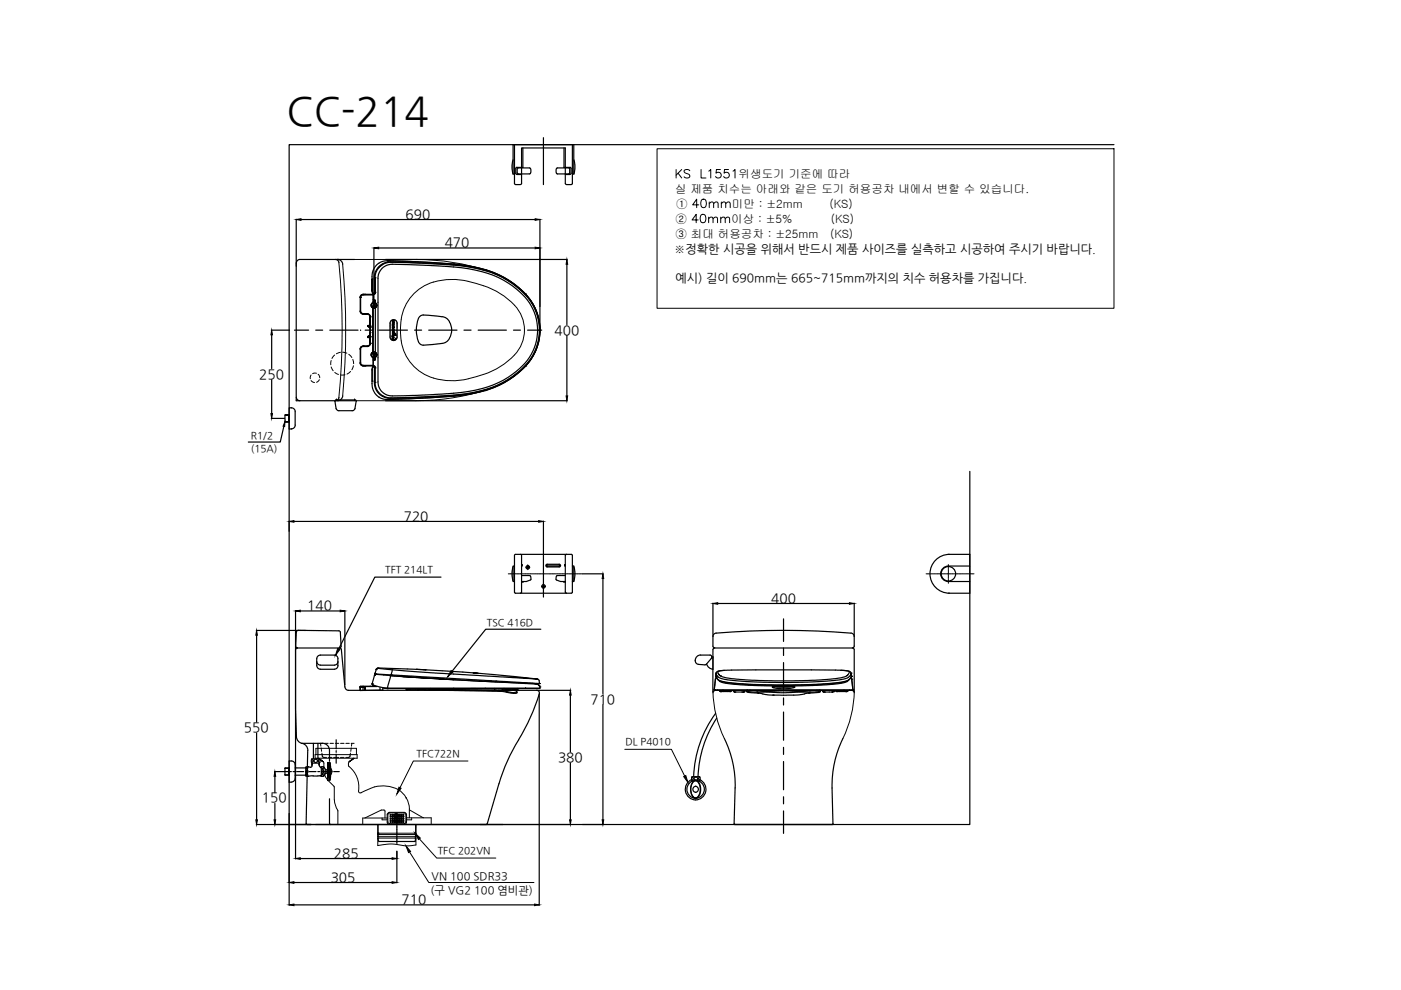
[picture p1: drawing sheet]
<svg xmlns="http://www.w3.org/2000/svg" width="297mm" height="210mm" viewBox="0 0 297 210" stroke-linecap="round" stroke-linejoin="round" font-family="sans-serif">
<!-- layer: 0 -->
<g fill="none" stroke="#000" stroke-width=".25">
<path d="M115.2 29.2v9.9M62.8 46.5v38.5h12.4M63.6 55h11.6M63.6 55a.75 .75 0 0 0-.8 .8M63.8 46.5h49.7M71.1 55a.75 .75 0 0 1 .8 .7M71.5 55a1.13 1.13 0 0 1 1.2 1M78.9 59.2h.1M79.3 52.5v12.2M79.5 58.9v3.1zM79.5 58.9h.1M80.3 56.8a3.4 3.4 0 0 1 2.6-1.2 109.3 109.3 0 0 1 17.7 1.2 18.1 18.1 0 0 1 12.4 7.8 11.1 11.1 0 0 1-3.5 14.6 21.7 21.7 0 0 1-12 4.5 157.9 157.9 0 0 1-15.5 .6 3.3 3.3 0 0 1-2.5-3.2"/>
<path d="M80.3 52.6h33.2M81 56.9a2.97 2.97 0 0 1 2.2-.9l10.7 .5a40.3 40.3 0 0 1 10.6 1.9 15.3 15.3 0 0 1 8.8 7.9 10.7 10.7 0 0 1-3.8 12.4 22.9 22.9 0 0 1-13.7 4.7l-5.7 .4-6.9 .1a2.96 2.96 0 0 1-3.1-2.9v-22a2.91 2.91 0 0 1 .9-2.1zM81.2 56a3.3 3.3 0 0 0-1.7 2.9M81.8 55h38.5M82.1 55.3a3.3 3.3 0 0 0-3.2 3.9M82.1 55.3h.3h-.3M82.1 55.3h.1M82.4 55.3l13.8 .7M82.4 55.3h.1M96.2 56h.1M96.2 56a34.1 34.1 0 0 1 6.7 1.2M102.9 57.2a19 19 0 0 1 8.5 5.2"/>
<path d="M102.9 57.2h.1M114.5 46.5v23.4M120.2 56v12.9M57.5 70h3.9M57.6 71v7.2M76.4 76.9a.6 .6 0 0 0 .6 .6M76.4 66h.1M76.4 77a.6 .6 0 0 0 .6 .6M76.4 76.9h.1M76.4 76.9l.1 .5 .5 .1M76.4 74h.1M76.4 66l.1 .4 .5 .2"/>
<path d="M76.4 63h.1M76.4 63v3M76.4 74v2.9M76.4 66l.1 .3 .5 .3M76.5 74l-.1 2.9M76.5 76.9l.1 .4 .4 .1M76.5 66l.1 .3 .4 .2M76.5 63v3M77 77.5h.1M77 73.4l-.5 .2-.1 .4M77 73.4h.9h-.9M77 73.4h.1"/>
<path d="M77 73.4v.1M77 66.6h.9h-.9M77 66.6l.9-.1a.69 .69 0 0 1 .6 .7M77 66.6h.1M77 62.4l-.4 .2-.2 .4M77 62.4h.1M77 62.4l2.1 .1M77 77.5h2.1M77 73.5h.9M77 62.4h2.1M77 62.4a.6 .6 0 0 0-.6 .6M77 73.5h-.3l-.2 .5"/>
<path d="M77 62.5l-.3 .1-.2 .4M77 62.4h-.1a.6 .6 0 0 0-.5 .6M77.2 77.5h.2M77.3 77.5h.1M77.4 62.4h-.1M77.4 62.4h-.2M77.4 77.6h.1M77.4 62.4h.1M77.4 77.5h.1M77.9 73.4h.1M77.9 66.6a.58 .58 0 0 1 .6 .6M77.9 66.6h.1"/>
<path d="M77.9 66.5v.1M77.9 66.6l.5 .4M77.9 71.5h.1M77.9 69.2h.1M77.9 69.1l.1 .1M77.9 69.1h.1M77.9 71.4v.1M77.9 69.1h.5M78 71.4h.1M78 69.2h.1M78 69.1h.1M78 71.4v.2"/>
<path d="M78 69.2l.5 .2M78 69.2l.3 .2M78 71.5h.3h-.3M78 71.5h.1M78 69l-.1 .1M78 69h.1M78 69v.2M78 69h.4M78 69v.1M78.3 71.2h.1M78.3 69.4h.1M78.3 71.2l-.3 .2"/>
<path d="M78.3 69h.1M78.3 66.8l.2 .4M78.3 71.5h.1M78.3 69l.1 .1M78.3 69l.1 .2M78.4 69v.1M78.4 71.5h.1M78.4 71.4h.1M78.4 69.2h.1M78.4 71.4v.1M78.4 71.6h-.4M78.4 71.5h-.1"/>
<path d="M78.4 69.1v.1M78.4 69.1h.1M78.4 71.5v.1M78.4 71.2h-.1M78.4 71.2h.1M78.4 69.4h.1M78.5 70.8v2v-1.6M78.5 72.8h.1M78.5 72.8l-.1 .3M78.5 72.8l-.2 .4-.4 .2M78.5 70.5h.1M78.5 67.2v2"/>
<path d="M78.5 69.6v.8M78.5 69.4h.1M78.5 69.4v.1M78.5 67.2h.1M78.5 68.8v2.4M78.5 71.4v1.4M78.5 71.4h-.1M78.5 71.2l-.5 .2M78.5 72.8l-.2 .4M78.5 72.8a.59 .59 0 0 1-.6 .6M78.5 67.2v5.6M78.9 78.4h.1"/>
<path d="M78.9 61.6v-2.4v2.4M78.9 61.6h.1M78.9 78.4v2.4M79 65.1v9.8M79.1 74.9l.1 .1M79.1 65.1h.1M79.1 62.2l.1 .1M79.1 65.1v9.8M79.1 77.5v.1M79.1 77.5h-2.1M79.1 76.1h.1M79.1 76.1l.3 .2"/>
<path d="M79.1 74.9h.5M79.1 74.9l.1 .1zM79.1 65.1h.5M79.1 62.5v1.1M79.1 63.8v1M79.1 75.2v.9M79.1 63.8v.1M79.1 77.6h.3l.1 .4M79.1 63.6h.4l.1 .4M79.1 63.9v.9M79.1 76.4v1.2M79.1 63.9h.3"/>
<path d="M79.2 75h.1M79.2 65l-.1 .1M79.2 75h.4M79.2 65h.4M79.2 65h.1M79.2 77.7h.1M79.2 77.7l-.2 .2-.1 .5M79.2 77.7h.2zM79.2 77.7l-.1 .1M79.2 62.3h.2M79.3 75h.3zM79.3 75l-.2 .2 .3-.1v1"/>
<path d="M79.3 75.1l-.2 .1M79.3 64.9l.2 .1M79.3 62.3h.1M79.3 65h.3M79.3 63.7l-.1 .2M79.3 76.3h.2M79.4 62.1v-3.2a3.4 3.4 0 0 1 3.9-3.4l5.6 .2a84.9 84.9 0 0 1 12.4 1.2 18 18 0 0 1 11.8 7.9 11.1 11.1 0 0 1-3.4 14.3 24.3 24.3 0 0 1-14.4 4.8l-10.1 .5a7.7 7.7 0 0 1-4.2-.4 3.3 3.3 0 0 1-1.6-2.9v-3.3M79.4 77.6l.1 .4M79.4 77.8l.1 .1M79.4 77.8l-.4 .1-.1 .5M79.4 76.1h-.3l.2 .2M79.4 76.1h.2"/>
<path d="M79.4 63.9v.9h-.3l.1 .1-.1-.1M79.4 63.9h.2M79.4 62.1h-.4l-.1-.5 .1 .5 .2 .2M79.4 62.1h.1M79.4 62.4h-.3M79.4 76.1l.1 .2M79.4 62.1v.2h-.1M79.5 77.7l-.1 .1M79.5 75l-.1 .1h.2M79.5 75h.1M79.5 65h.1M79.5 75l-.2 .1"/>
<path d="M79.5 78v3.1M79.5 78h.1M79.5 62h.1M79.5 62l-.1 .4zM79.5 63.7h-.1M79.5 63.7h.1M79.5 76.2h.1M79.5 63.7l-.4 .1M79.5 76.3h-.2M79.5 63.7l-.1 .2M79.6 64.8h-.2l.1 .2M79.6 64v12"/>
<path d="M79.6 75h-.4M79.6 76l-.1 .3-.4 .1v1.1M85.6 70h.1M88.9 67.2a1.31 1.31 0 0 1 1.4-.4l2.8 .3a2.56 2.56 0 0 1 2.7 2.9 2.7 2.7 0 0 1-2.1 2.8l-4 .4a1.59 1.59 0 0 1-1.3-1.7 6.6 6.6 0 0 1 .5-4.3zM111.4 62.4a11.1 11.1 0 0 1 0 15.2M111.4 77.6h.1M111.4 62.4h.1M111.4 77.6a19 19 0 0 1-8.5 5.2M120.2 71.1v12.8M57.5 88.7h2.9M57.6 80.5v7.2M60.2 90.4l-.8 3.3h-6.8"/>
<path d="M62.8 84.2a.75 .75 0 0 0 .8 .8M71.9 84.3a.75 .75 0 0 1-.8 .7M72.7 83.9a1.13 1.13 0 0 1-1.2 1.1M78.9 80.8a3.5 3.5 0 0 0 1.6 3.5M78.9 80.8h.1M79.5 81.1h.1M79.5 81.1v.1M80.4 84.2v.1M80.5 84.3l.8 .3 .8 .1M81.1 83.9l.1 .1M81.8 85h38.5M82.1 84.7h.1"/>
<path d="M82.1 84.7h.3M82.4 84.7h.1M102.9 82.8h.1M102.9 82.8a33.9 33.9 0 0 1-6.7 1.2l-13.8 .7M61.3 110.5v2.2M62.3 110.6h51.9M115.2 110.5v6.1M115.2 116.7v9.9M54.3 133.7h10.6M54.4 134.7v18.4M62.7 137.8v12.5l.2 5.9a1.49 1.49 0 0 0 1.2 1.4M62.7 129.5v20.8"/>
<path d="M62.8 134l-.1 3 .1 .3 .3 .1-.4 .3M62.9 134l.3-.4 8.6 .2h.2l.2 .3M63 137.4h9M63.7 129.5h8.4M72 137.4l.4 .3 .7 7.9M72.2 134.1l.1 2.9M72.3 137l-.1 .3-.2 .1M73.1 129.5v15.7M123.5 121.7h4.4M127.8 122.7v24.4M151.2 135v2l.3 .4M151.2 127.9v7"/>
<path d="M151.5 137.4h29.2M151.5 137.4l-.3 .3-.1 8.9M151.8 134.2a172.5 172.5 0 0 1 28.6 0M151.8 134.2a.75 .75 0 0 0-.6 .8M152.2 128h27.9M166.1 131.2v4.8M166.1 137.5v1.5M180.4 134.2a.75 .75 0 0 1 .7 .8M180.7 137.4l.4 .3v8.9M181.1 135v2l-.4 .4M181.1 127.9v7M54.4 155.4v18.4"/>
<path d="M62.7 150.4v31.7M63.9 157.6h4.5a1.49 1.49 0 0 1 1.5 1.5v2.3M64.1 157.6a1.49 1.49 0 0 1 1.2 1.5l-.4 15.5M71.3 156.8v2M71.3 159.2v.3M71.3 159.9v1.9M73.1 145.7a.75 .75 0 0 0 .8 .7l39.9-.1 .3 .2 .2 .2a36.1 36.1 0 0 1-4.3 10.1M76.4 145.7v.7v-.7M76.4 145.6h.1M76.4 145.7h.1M76.4 145.6h.7M76.4 145.6v.1"/>
<path d="M77 145.6l-.6 .1M77 145.6h.1M77 145.5v.1M77 146.4h.4M77 146.4h-.6M77.1 145.6h.1M77.1 145.6h-.1h.2M77.2 145.6h.1M77.2 145.6l-.2 .1v.7M77.2 145.6l.2 .2M77.4 145.8v.4M77.4 146.4h.1"/>
<path d="M77.4 146.2v.2M77.4 146.2h.1M77.4 146.2v-.4l.1 .6M78.9 145l1.2 .6 2 .3M78.9 145h.1M79.1 145.4h.1M79.1 145.4l-.1 .1M79.1 145.4l.1 .1M79.1 145.3v.1M79.2 145.5h.1M79.2 145.3v.1h.2M79.4 143.3l.4-.3 6.7 .5"/>
<path d="M79.4 143.3l-.5 1.7M79.4 143.2h.1M79.5 142.8l3.4 .3M79.5 142.8l-.1 .5M79.5 142.8h.1M79.6 142.6l-.1 .2M79.7 145.5l-3.3 .1M79.8 142h.1M79.8 142l-.3 .8M79.8 141.9h.1M79.8 141.9l.3-.3 10.3 .4-2.1-.1h.1M79.8 141.8v.1"/>
<path d="M79.9 145.6h-3.5M80.1 141.7h.1M80.1 141.7l3.1 .3M80.1 141.7l-.3 .3M80.6 145.8v.5l-3.1 .1M81.6 145.9l.5 .1M81.9 146l-.7-.1v.4M82 146h.1M82.1 146h.3h-.3M82.1 146h.1M82.9 143.1l31.4 1.8M82.9 143.1h.1"/>
<path d="M83.2 142l8.1 .6 22.7 1.4-12.6-1.3M83.2 142l-.3 1.1M85.5 143.5l10.7 .6-9.6-.6M85.5 143.5l-2.7-.2-.7 2.6M85.5 143.5h1M86.1 146v.1M86.1 146.1h2.4l.1 .2M86.1 146.1l.1 .1M86.2 146.2l2.4 .1M86.2 146.2h.1M86.3 146.2h.1M86.5 143.5h.1"/>
<path d="M88.6 146.3h.1M88.7 146.3l17.3 .3M89.9 146l.3 .2M89.9 146.1h-1.4l1.5 .1M90.2 146.2h.1M90.2 146.2h.8M90.4 142l9.9 .7M91 146.2h.1M91.2 146.2l15.1 .3 3.2 .4M91.3 146.1l17 .2 1.2 .2M91.4 146l-.4 .2M100 146l4.8 .1"/>
<path d="M100.3 142.7h1.1zM101.5 144.4l-5.3-.3 6 .3M102.2 144.4h-.7l11.9 .5M102.2 144.4l11.7 .7M104.1 144.3l.1 .2M104.8 146a.59 .59 0 0 0 .8 .3M105.2 144.4l-.2 .2M105.9 146.6h.3M106 146.6h.1M106 146.3h.3M106.3 146.3h.1M106.6 146.1l2 .1 1.1-.1-.2 .4"/>
<path d="M106.7 146h.1M106.7 146l-.4 .3M109.5 146.9h.1M109.5 146.5h.1M109.5 146.5l-.1 .5-3.2-.4M109.7 146.1h.1M109.7 146.1l.1-.1zM110 156.9a38.4 38.4 0 0 0-4.2 9.3l-2.5 8.5-.2 .1M111.4 145.9h.1M111.4 145.9v.1M113.4 144.9l.5 .2M113.4 144.9h.1"/>
<path d="M113.5 144.9l.4 .2M113.5 144.9h.1M113.8 146.4h7.2M113.9 145.1h.1M113.9 145.1l.4 .3M114 144l.3 .3v.6M114.2 144.9h.1M114.3 145.4l.2 .2M114.3 145.4h.1M114.3 144.9h.1M114.3 147.2v44.7M114.4 145.6h.1"/>
<path d="M114.5 145.6h.1M114.5 145.6v.3h-32.4M114.5 145.9l-32.1 .1M120.9 147.4v12M127.8 149.4v24.4M151.4 146.3h.1M151.4 146.3l.1 .1M151.4 146.3h29.4M151.5 146.3h.1M151.5 146.3v.1M151.5 146.4h.1M151.5 146.4h29.3"/>
<path d="M151.7 144l-.3 2.3M151.8 143.4a2.17 2.17 0 0 0 2.1 1.2l5.9 .5 8.3 .1 5.7-.1 4.7-.5a2.05 2.05 0 0 0 2-1.2M151.8 143.4h.1M151.8 143.4l.6 .9 1.8 .5 4.5 .3 5.8 .2 7.2-.1 5.5-.3 2.5-.5 .8-1M151.8 146.3l-.3 .1-.3 .5M151.8 142.7h.1M151.8 142.7v.7M151.9 143.7l-.2 .3M151.9 143.7h.1M152.2 142.4h.1M152.2 142.4l.2 .5 .3 .4M152.4 144.3a4.5 4.5 0 0 0 2.9 .8l5.4 .3h7.7"/>
<path d="M152.5 146.4l.1 .2M152.6 146.6h.1M152.7 146.6h.1M152.7 143.3h.1M152.8 146.6h.1M152.9 146.6h.1M152.9 146.6h1.9M153.6 156.6a22.5 22.5 0 0 1 2.3 10.5M153.6 142.1l-1.3 .2-.5 .4M154.8 146.6h.1M155 146.6h-.2M155.1 142.1h23.4l1.6 .3-.2 .6-.4 .3a16.5 16.5 0 0 1-6 .9l-9.4 .2-7.6-.4a9.8 9.8 0 0 1-3.8-.7"/>
<path d="M155.1 142.1l-2.1 .1-.8 .2M155.1 142.1h.1M155.2 146.4l-.2 .2M155.4 146.4l.4 .3M155.6 146.6h.1M155.8 146.7h1.8M155.8 146.7h.1M157.6 146.7h.1M157.8 146.6l-.2 .1M157.8 146.6h.1M158 146.4l-.2 .2M158.3 146.4h.1"/>
<path d="M158.3 146.4v.1M158.3 146.5l1.7 .3 5.5 .1 6.8-.1 1.6-.3M158.3 146.6l.4 .2 2 .2M158.3 146.6h.1M158.3 146.5h.1M158.3 146.5v.1M158.8 146.4l1.7 .1M160.5 146.5h.1M160.7 147l2 .3 2.9 .1h3.4l2.5-.4M160.7 147h.1M163.8 147.4h.2M163.8 145.4l.3 .1a.2 .2 0 0 1-.2 .3 .21 .21 0 0 1-.1-.4z"/>
<path d="M164 147.4h.1M164.1 145.8l1.6 .2 2.5-.2M164.2 145.6h3.9l-1.1 .1zM166.1 146.5l-3.6 .1-2-.1M166.1 140.5v6M166.1 148v1.5M166.1 151v6M166.1 158.5v1.5M171.5 147h.1M173.4 146.4l-3.7 .2-3.6-.1M173.4 146.4h.1M173.9 146.5v.2l-.3 .1-2.1 .2"/>
<path d="M174 146.4l-.1 .1M174.3 146.4l.4 .3M174.5 146.6h.1M174.7 146.7h1.8M174.7 146.7h.1M176.4 146.7h.1M176.7 146.6h.1M176.7 146.6l-.2 .1M176.9 146.4l-.2 .2M177.1 146.4l.1 .2M177.2 146.6h.1M177.2 146.6h.2"/>
<path d="M177.4 146.6h2M177.4 146.6h.1M178.2 142.1l1.7 .2 .4 .1 .1 .3M178.7 156.6a22.6 22.6 0 0 0-2.3 10.5l.2 7.5-.1 .2h-20.6l-.2-.2M179.4 146.6h.1M179.6 146.6h-.2M179.6 146.6h.1M179.6 146.6h-.1M179.8 146.4l-.2 .2M179.9 144.3a4.3 4.3 0 0 1-3 .8l-8.5 .3M180.4 143.7l.2 .3zM180.4 142.7l.1 .7-.1-.7a1.83 1.83 0 0 1-1.9 1.4l-3.2 .3-4.1 .2-6.3 .1-6.2-.2a18.3 18.3 0 0 1-6.3-.9l-.4-.4-.2-.5v.7"/>
<path d="M180.4 142.7h.1M180.5 143.4h.1M180.5 146.3l.3 .1 .3 .5M180.6 144l.2 2.3M180.6 144h.1M180.8 146.4h.1M180.8 146.3h.1M180.8 146.3v.1M54.3 174.8h66.7M58.2 163.6h2.3M58.3 164.6v3.5M58.3 170.3v3.5"/>
<path d="M60.6 163.6h1.2M61.3 172.5v19.4M62.1 163.6h.4M62.9 163.6h1.5M64.8 163.6h.3M64.9 174.6l.2 .2M65.5 163.6h1.5M67.4 163.6h.4M68.1 163.6h1.5M68.3 160.3l.4 .3M69.9 169.4v5.2l.2 .2M70 163.6h.4"/>
<path d="M70.7 163.6h1.2M74.2 160.3l-.3 .3M80.1 174.8v1.9h.2M80.3 177.7h-.2l.2 .7h7.7l.1-.7h-.1M80.3 177h-.2v.4h.2M88 177h.1v.4h-.1M88.1 174.8v1.9h-.1M120.9 161.8v12M123.5 174.8h4.4M155.6 174.8h21M155.9 167.1l-.3 7.5M166.1 161.5v5.9"/>
<path d="M166.1 168.9v1.5M166.1 171.9v4.8M62.3 187.1h20.8M62.3 191.9h51M63.7 182h19.4M84.1 180.5v6.7"/>
<circle cx="79.3" cy="64.7" r=".6"/>
<circle cx="79.3" cy="75.2" r=".6"/>
<circle cx="168.3" cy="145.6" r=".2"/>
<circle cx="84" cy="172.9" r=".46"/>
</g>
<!-- layer: 100 -->
<path d="M114.2 70h.1" fill="none" stroke="#000" stroke-width=".25"/>
<!-- layer: 6 -->
<path d="M236.2 30.7h-174.9v144.1h144.3v-74.9" fill="none" stroke="#000" stroke-width=".25"/>
<!-- layer: 4 -->
<g fill="none" stroke="#000" stroke-width=".25">
<path d="M108.8 33.9l-.3 1.5 .3 1.5M108.8 36.9v-6.2h12.9v6.2h-.3M108.8 36.9h.3M109.1 30.7v8.4h1.3l.2-.2v-7.5h9.3v7.5M109.4 36.8l.2 .2h1M109.4 35.7v1.1M109.6 35.5l-.2 .2M109.7 36.7l.2 .2h2.4a.8 .8 0 0 0 0-1.3h-2.4l-.2 .2v.9M110.9 31.4v4.1h-1.3M119.6 31.4v4.1h1.2M120.6 35.6h-2.4a.81 .81 0 0 0 0 1.3h2.4M120.6 35.6l.2 .2v.9"/>
<path d="M120.8 36.7l-.2 .2M120.9 35.5l.2 .2M121.1 36.8l-.2 .2h-1M121.1 35.7v1.1M121.4 30.7v8.2l-.3 .2h-1l-.2-.2M121.7 33.9l.2 1.5-.2 1.5M60.4 88v1.4M61.2 87.9v1.6M61.3 89.5l-.9-.1 .9 .1M61.3 87.9l-.9 .1 .9-.1M61.3 88v1.4M61.8 86.5h-.5v4.5h.5"/>
<path d="M61.8 86.5h.1M61.8 90.9h.1M61.8 86.5a.78 .78 0 0 1 .8 .8v2.8a.81 .81 0 0 1-.8 .8M109.1 117.6h12.2v8.1h-12.2zM110.4 117.5l.2 .3v7.8l-.2 .2M110.6 119.7h.1v.3h-.1M116 119.8h2.6l.1 .1-.1 .2h-2.6M116 119.6h2.6l.3 .3-.3 .3h-2.6M116 119.8l-.1 .1 .1 .2M116 119.6l-.3 .3 .3 .3M119.9 119.7h-.2v.3h.2M119.9 117.8v7.8"/>
<path d="M120.1 117.5l-.2 .3M201.1 117.5h4.5v8.3h-4.5M201.3 117.5a4.1 4.1 0 0 0-4.1 4.2 4.1 4.1 0 0 0 4.1 4.1M108.8 120.2l-.3 1.5 .3 1.5M109.1 120h-.3v3.3h.3M110.6 122l1.8 .1 .2 .7M110.9 123.3v.1h-.3M112.4 123l-.8 .3h-1M112.6 122.8l-.1 .2M117.9 122.8l.9 .5h1.1M119.5 123.3v.1h.4M119.9 122l-1.8 .1-.2 .7"/>
<path d="M119.9 125.6l.2 .2M121.4 120h.3v3.3h-.3M121.7 120.2l.2 1.5-.2 1.5M201.1 123.3h4.5M201.1 120h4.5M201.1 120a1.64 1.64 0 0 0-1.7 1.7 1.64 1.64 0 0 0 1.7 1.6M66.4 157.6v3.3h1.3M67.4 157.6v3.3M151.7 151.3a24.1 24.1 0 0 0-4.6 13.4M152 152.3a24.1 24.1 0 0 0-4 12.4M60.4 162.9v1.4M61.2 162.8v1.6"/>
<path d="M61.3 164.4l-.9-.1 .9 .1M61.3 162.8l-.9 .1 .9-.1M61.8 165.8a.82 .82 0 0 0 .8-.8v-2.9a.91 .91 0 0 0-1.3-.7v4.4h.5M62.6 162.8h2.2M64.8 164.5l.6 .1M64.9 164.6l.2-.5 .2 .5M65 163.2a.35 .35 0 0 1 .3 .4 .35 .35 0 0 1-.3 .3zM65.3 162.5l-.2 .5-.2-.4M65.8 162.7l-.4-.1a.39 .39 0 0 0-.6 .3v1.6v-.1h-2.2M66.1 161l.3 .3-.3 .4M66.2 162.4l-.4 .3M66.2 161.8l-.1 .3"/>
<path d="M66.2 162.1l-.1 .2M66.4 164.5h1M66.4 164.5l-1 .1M66.4 160.9h-.3l-.1 .2 .1 .7M67.6 161.8l.1 .3M67.6 162.1l.1 .2M67.7 162.3v-.5h-1.6v.6M67.7 160.9l.2 .4-.2 .5M67.7 162.3l.3 .4M67.8 161l-.3 .3 .3 .4M68 162.7v.1M68 164.4h.1"/>
<path d="M68 162.8h.1M68 162.7h.1M68 164.4v.1M68.1 164.5h-.7M68.2 162.6l.2 .4 .2-.4M68.3 163.2a.36 .36 0 0 1 .3 .4 .36 .36 0 0 1-.3 .3zM68.6 164.6l-.2-.4-.2 .4M68.7 162.8h.1M68.7 162.7l-.2-.2-.4 .1v1.9l.4 .1 .2-.2M68.8 162.8l.3 .3M69.1 163.2v.7h.4M69.1 163.2h.4"/>
<path d="M69.1 163.2h.1M69.1 163.9v.1M69.1 164l-.4 .4M69.6 161.7h-.1v3.8M69.6 161.7h.1M69.6 162.9h.2M69.6 164.4h.2M69.6 164.5h.2M69.6 162.7h.2M69.6 161.8h.2M69.6 161.7v3.8M69.6 164.8h.2"/>
<path d="M69.6 162.1h.2M69.6 162h.2M69.6 161.9h.2M69.6 164.6h.2M69.6 164.7h.2M69.6 164.1h.2M69.6 164.2h.2M69.6 164.3h.2M69.6 163.6h.2M69.6 163.7h.2M69.6 163.8h.2M69.6 163.9h.2"/>
<path d="M69.6 164h.2M69.6 163.5h.2M69.6 163.4h.2M69.6 163.3h.2M69.6 163.2h.2M69.6 163.1h.2M69.6 163h.2M69.6 162.8h.2M69.6 162.6h.2M69.6 162.5h.2M69.6 162.4h.2M69.6 162.3h.2"/>
<path d="M69.6 162.2h.2M69.6 161.7h.2M69.8 161.7l.1 .1M69.8 161.7v3.8M70 161.7v.1M70 161.8l.1 1.9-.1 1.7zM70.1 162.9l.3 .7-.3 .6M146.2 166l.8-.5 .5-.1a1.96 1.96 0 0 0-1 2.5 1.45 1.45 0 0 0 1 1.4 1.91 1.91 0 0 1-1.7-1.2 1.91 1.91 0 0 1 .4-2.1zM146.6 165.3a2.25 2.25 0 0 0-1.3 2.5 2.25 2.25 0 0 0 2.2 1.8M146.7 164.8l.3 .3-.3 .3M146.7 164.7h1.6l.2 .4-.2 .5M146.8 164.7l-.2 .4 .2 .5"/>
<path d="M146.8 165.6h.1M146.9 165.6h-.2M147.4 166.7a.65 .65 0 0 1 .7 .6 .65 .65 0 0 1-.7 .7M147.4 165.5a2.02 2.02 0 0 1 .9 2.9 .84 .84 0 0 1-.8 .8 .84 .84 0 0 1-.9-.8 2.35 2.35 0 0 1 .7-2.8l.2-.1M147.4 165.4a1.91 1.91 0 0 1 1.9 1.9 1.91 1.91 0 0 1-1.8 2 2.15 2.15 0 0 0 .8-3.1l-.5-.7zM147.5 165.4a.36 .36 0 0 0 .4-.4 .36 .36 0 0 0-.5-.2 .33 .33 0 0 0-.2 .3 .33 .33 0 0 0 .1 .3h.2M147.6 166.7a.65 .65 0 0 0-.7 .6 .65 .65 0 0 0 .6 .7M148.2 165.6h.1M148.3 165.6h.1M148.3 165.3a2.25 2.25 0 0 1 1.3 2.5 2.25 2.25 0 0 1-2.1 1.8M148.4 164.8l-.3 .3 .3 .3"/>
<circle cx="111.9" cy="120.3" r=".37"/>
<circle cx="111.9" cy="120.3" r=".18"/>
<circle cx="115.2" cy="124.3" r=".37"/>
<circle cx="115.2" cy="124.3" r=".18"/>
<circle cx="201.1" cy="121.7" r="1.53"/>
<circle cx="66.9" cy="161.3" r=".37"/>
</g>
<!-- layer: 1 -->
<g fill="none" stroke="#000" stroke-width=".21">
<path d="M76.5 70h.1M111.9 119.7v.2M111.9 120h.1M201.1 119.7v.3M107.8 121.7h.4M108.2 121.7h.1M108.4 121.7h.3M108.8 121.7h.1M108.9 121.7h.3M109.3 121.7h.1M109.4 121.7h.3M109.8 121.7h.1"/>
<path d="M109.9 121.7h.4M110.3 121.7h.1M110.5 121.7h.3M110.9 121.7h.1M111 121.7h.3M111.4 121.7h.1M111.5 120.3h.3M111.5 121.7h.3M111.9 120.3h.1M111.9 121.7h.1M111.9 120.1v.3M111.9 120.5v.1"/>
<path d="M111.9 120.7v.1M112 120.3h.3M112 121.7h.4M112.4 121.7h.1M112.6 121.7h.3M113 121.7h.1M113.1 121.7h.3M113.5 121.7h.1M113.6 121.7h.3M114 121.7h.1M114.2 121.7h.3M114.5 121.7h.1"/>
<path d="M114.7 121.7h.3M114.8 124.4h.3M115 121.7h.1M115.2 121.7h.3M115.2 124.4h.1M115.2 123.8v.2M115.2 124v.1M115.2 124.2v.3M115.2 124.5v.1M115.2 124.7v.2M115.3 124.4h.3M115.6 121.7h.1"/>
<path d="M115.7 121.7h.3M116.1 121.7h.1M116.3 121.7h.3M116.6 121.7h.1M116.8 121.7h.3M117.1 121.7h.1M117.3 121.7h.3M117.7 121.7h.1M117.8 121.7h.3M118.2 121.7h.1M118.3 121.7h.3M118.7 121.7h.1"/>
<path d="M118.9 121.7h.3M119.2 121.7h.1M119.4 121.7h.3M119.8 121.7h.1M119.9 121.7h.3M120.3 121.7h.1M120.4 121.7h.3M120.8 121.7h.1M121 121.7h.3M121.3 121.7h.1M121.5 121.7h.3M121.9 121.7h.1"/>
<path d="M122 121.7h.3M122.4 121.7h.1M122.5 121.7h.3M122.9 121.7h.1M123 121.7h.5M196.3 121.7h.3M196.7 121.7h.1M196.8 121.7h.3M197.2 121.7h.1M197.3 121.7h.3M197.7 121.7h.1M197.9 121.7h.3"/>
<path d="M198.3 121.7h.1M198.4 121.7h.3M198.8 121.7h.1M198.9 121.7h.3M199.3 121.7h.1M199.4 121.7h.3M199.8 121.7h.1M200 121.7h.3M200.3 121.7h.1M200.5 121.7h.3M200.9 121.7h.1M201 121.7h.3"/>
<path d="M201.1 120.1v.1M201.1 120.2v.3M201.1 120.6v.1M201.1 120.8v.3M201.1 121.1v.1M201.1 121.3v.3M201.1 121.6v.1M201.1 121.8v.3M201.1 122.2v.1M201.1 122.3v.3M201.1 122.7v.1M201.1 122.9v.2"/>
<path d="M201.1 123.2v.1M201.1 123.4v.3M201.4 121.7h.1M201.5 121.7h.3M201.9 121.7h.1M202.1 121.7h.3M202.4 121.7h.1M202.6 121.7h.3M203 121.7h.1M203.1 121.7h.3M203.5 121.7h.1M203.6 121.7h.3"/>
<path d="M204 121.7h.1M204.2 121.7h.3M204.5 121.7h.1M204.7 121.7h.3M205 121.7h.1M205.2 121.7h.3M205.6 121.7h.1M205.7 121.7h.3M206.1 121.7h.1M206.3 121.7h.2M67.5 160.8l1 .7-1-.7M74 161.5l1-.7-1 .7"/>
<path d="M75 160.8l-1 .7M86.1 169.1l.1 .1"/>
<circle cx="83.2" cy="173.5" r=".12"/>
<circle cx="83.2" cy="173.9" r=".12"/>
<circle cx="83.2" cy="173.1" r=".12"/>
<circle cx="83.2" cy="172.8" r=".12"/>
<circle cx="83.2" cy="174.3" r=".12"/>
<circle cx="83.7" cy="174.3" r=".12"/>
<circle cx="83.7" cy="173.5" r=".12"/>
<circle cx="83.7" cy="172.8" r=".12"/>
<circle cx="83.7" cy="173.1" r=".12"/>
<circle cx="83.7" cy="173.9" r=".12"/>
<circle cx="84.2" cy="173.9" r=".12"/>
<circle cx="84.2" cy="172.8" r=".12"/>
<circle cx="84.2" cy="173.1" r=".12"/>
<circle cx="84.2" cy="173.5" r=".12"/>
<circle cx="84.2" cy="174.3" r=".12"/>
<circle cx="84.6" cy="172.8" r=".12"/>
<circle cx="84.6" cy="173.9" r=".12"/>
<circle cx="84.6" cy="173.5" r=".12"/>
<circle cx="84.6" cy="173.1" r=".12"/>
<circle cx="84.6" cy="174.3" r=".12"/>
<circle cx="85" cy="174.3" r=".12"/>
<circle cx="85" cy="173.1" r=".12"/>
<circle cx="85" cy="173.5" r=".12"/>
<circle cx="85" cy="173.9" r=".12"/>
<circle cx="85" cy="172.8" r=".12"/>
<circle cx="85.5" cy="173.9" r=".12"/>
<circle cx="85.5" cy="173.5" r=".12"/>
<circle cx="85.5" cy="173.1" r=".12"/>
<circle cx="85.5" cy="174.3" r=".12"/>
<circle cx="85.5" cy="172.8" r=".12"/>
</g>
<!-- layer: CENTER -->
<path d="M62.4 70h3M66.9 70h1.5M69.9 70h6M77.4 70h1.5M80.4 70h6M87.9 70h1.5M90.9 70h6M98.4 70h1.5M101.4 70h6M108.9 70h1.4M111.9 70h3" fill="none" stroke="#000" stroke-width=".25"/>
<!-- layer: FAUCET -->
<g fill="none" stroke="#000" stroke-width=".25">
<path d="M71.3 84.8h3.9M71.3 84.8l-.3 .3 .3 1.5 .1 .2 .4 .3 3.2-.1 .3-.4 .2-1.5v-.2l-.3-.1M71.3 84.6v.2M75.2 84.6v.2M71.6 139.7v1.4M71.7 139.6a.75 .75 0 0 0-.8-.7h-3a.75 .75 0 0 0-.7 .7l-.1 1.5a.79 .79 0 0 0 .8 .8h3a.79 .79 0 0 0 .8-.8M93.5 122.4h-14l-7.7 15.2M114.7 133.4h-11.7l-7.2 8.9M150.5 138.9l.3 .1 .1 .2M150.6 138.9h-2.1a1.13 1.13 0 0 0-1.1 1.1M150.8 139.6l-1 1.2-.3 .1M150.9 139.3h.3v2.6a1.56 1.56 0 0 1-1.4-1.1"/>
<path d="M150.9 139.3l-.1 .3M67.2 140.3a.75 .75 0 0 0 .7 .7M67.9 141h3M71.7 140.3a.75 .75 0 0 1-.8 .7M147.4 140.1a.75 .75 0 0 0 .7 .8l1.4 .1M147.4 140v.1"/>
</g>
<path d="M71.6 137.5l.4 .2-.9 1.3zM95.6 142.2l.4 .3-1.1 1z" fill="#000" stroke="#000" stroke-width=".21"/>
<!-- layer: 3 -->
<g fill="none" stroke="#000" stroke-width=".21">
<path d="M139.3 31.5h96.9v33.9h-96.9zM71.8 55.7a146.7 146.7 0 0 1 0 28.6M72.7 56a153.8 153.8 0 0 1 0 27.9M75.2 55h13M88.2 55h.1M88.2 55a46.4 46.4 0 0 1 18 3.5 16 16 0 0 1 7.4 7.2 11.2 11.2 0 0 1-4.2 13.7 22.1 22.1 0 0 1-9.6 4.2l-1.9 .4a48.7 48.7 0 0 1-9.7 1h-13M99.3 59.7a12.9 12.9 0 0 0-10.9 2 11.2 11.2 0 0 0-3.4 9.7 10 10 0 0 0 10.2 9.3 19.1 19.1 0 0 0 14.4-6 7.8 7.8 0 0 0-1.8-11.2 19.4 19.4 0 0 0-8.5-3.8M132.5 158.9h9.9l2.8 5.6M151.2 146.6a24 24 0 0 0 2.4 10M181.1 146.6a24 24 0 0 1-2.4 10M88.9 177.8l3.7 4.1h12.5M99.2 161.4h-11.6l-2.8 5.6"/>
<path d="M86.8 180.6l4.1 6.5h22.3"/>
<circle cx="79.3" cy="64.7" r=".6"/>
<circle cx="79.3" cy="75.2" r=".6"/>
</g>
<path d="M84.6 166.9l.4 .2-.9 1.3zM88 176.7l1.1 1-.4 .3zM145 164.7l.4-.3 .4 1.5zM86.1 179.3l.9 1.2-.4 .3z" fill="#000" stroke="#000" stroke-width=".21"/>
<!-- layer: CEN -->
<g fill="none" stroke="#000" stroke-width=".25">
<path d="M84.1 173.4v.3M84.1 173.7v.1M84.1 173.9v.3M84.1 174.3h.1M84.1 174.4v.3M84.1 174.8v.1M84.1 174.9v.3M84.1 175.3v.1M84.1 175.5v.3M84.1 175.8v.1M84.1 176v.3M84.1 176.4h.1"/>
<path d="M84.1 176.5v.3M84.1 176.9v.1M84.1 177v.3M84.1 177.4v.1M84.1 177.5v.4M84.1 177.9v.1M84.1 178.1v.3M84.1 178.5h.1M84.1 178.6v.3"/>
</g>
<!-- layer: 0 -->
<g fill="none" stroke="#000" stroke-width=".21">
<path d="M66.8 160h8.9v.8h-8.9zM67 160v-1.3h8.6v1.3M67.5 160.8l1 .7M68.5 161.5l.2 .3v1.8M68.7 163.5l.1 .8a5.6 5.6 0 0 0 2 2.4l.1 2.9M70.9 169.6l.1 .9 .6 1.4v2.9h19.8v-1.4h-5.2M73.9 161.8v.5a6.2 6.2 0 0 1 2.1 5.6l.6 .2 2.8-1.3M75.1 160.8l-1 .7-.2 .3M79.4 166.8a5.6 5.6 0 0 1 7.3 4l.1 .7M80.1 174.8v4.5a12.5 12.5 0 0 1 6.1 0l2-.1v-4.4M80.1 176.9h.1M80.1 177.7h.1"/>
<path d="M80.1 176.7h.1M80.1 177h.1M80.1 176.7h8.1M80.2 176.7h-.1M80.2 177.4h-.1M80.3 177.4h7.7M80.3 177.7h7.7M81 173.4v.4h1.1M81.6 172l-.2-.3h-.6l-3.4 1.7M81.6 172v1.4M82.1 173.4h-5.2v1.4M82.1 174.3l.1 .4 .4 .1"/>
<path d="M82.6 172.4h3.1l.3 .3v1.6l-.1 .3h-3.3M82.6 172.2l3.3 .1 .3 .5v1.5M82.6 172.4l-.4 .3v1.6l.4 .3M82.6 172.2l-.4 .3-.1 .3v1.5M86.2 174.3l-.1 .3-.4 .2M86.8 171.7l2.9 1.7M86.8 171.5v1.9M87.3 173.4v.4h-1.1M88.2 177.4h.1M88.2 176.9l-8.1 .1M88.2 177.7h.1M89.7 173.3l.1 .1"/>
<circle cx="82.8" cy="173.5" r=".12"/>
<circle cx="82.8" cy="172.8" r=".12"/>
<circle cx="82.8" cy="174.3" r=".12"/>
<circle cx="82.8" cy="173.1" r=".12"/>
<circle cx="82.8" cy="173.9" r=".12"/>
</g>
<!-- layer: 2 -->
<g fill="none" stroke="#000" stroke-width=".21">
<path d="M143.3 35.9v1.8M143.8 36.7l.7 1M144.5 35.9l-1.2 1.2M146.2 36.2a.69 .69 0 0 0-1.2 .2l.2 .2 .9 .4 .1 .5a.8 .8 0 0 1-1.2 0M148.6 35.9v1.8h1.1M150.3 36.3l.4-.4v1.8M152.7 35.9h-.8l-.1 .8a.63 .63 0 0 1 1 0 .63 .63 0 0 1-.2 1 .63 .63 0 0 1-.9-.3M154.5 35.9h-.9l-.1 .8a.63 .63 0 0 1 1 0 .63 .63 0 0 1-.1 1 .63 .63 0 0 1-1-.3M155.4 36.3l.4-.4v1.8M148 46.6h-1.3l.9-1.2v1.8M148.2 43.4h-1.3l.8-1.2v1.8M148.7 45.5a.6 .6 0 0 1 .9 .3 .89 .89 0 0 1-.6 1.4 1.14 1.14 0 0 1-.3-1.7z"/>
<path d="M148.8 42.3a.58 .58 0 0 1 .9 .3 .91 .91 0 0 1-.6 1.4 1.15 1.15 0 0 1-.3-1.7zM150.2 46.4l.5-.4 .4 .1 .1 1.1M150.2 46v1.2M150.4 43.2l.4-.4 .4 .1 .1 1.1M150.4 42.8v1.2M151.2 46.4l.4-.4 .4 .1 .1 1.1M151.3 43.2l.4-.4 .5 .1 .1 1.1M152.8 46.4l.4-.4 .5 .1 .1 1.1M152.8 46v1.2M152.9 43.2l.5-.4 .4 .1 .1 1.1M152.9 42.8v1.2M153.8 46.4l.4-.4 .4 .1 .1 1.1"/>
<path d="M153.9 43.2l.4-.4 .4 .1 .1 1.1M66 79.5l-.2 .8M67.1 79.1l-.8 .1M67.4 79.4l.4 .7M70.2 76.4l-.1 .9M70.2 77.8l.4 .8M71 75.3l-.6 .7M71 79l.8 .4M72.2 74.7l-.9 .3M72.7 74.7l.8 .2M73.1 79.5h-.9M73.9 75.1l.7 .7"/>
<path d="M74.3 78.8l-.7 .5M74.8 76.2l.2 .9M74.9 77.6l-.3 .8M66 80.7l.7 .4M67.7 80.5l-.6 .5M67.8 157.6h.7M68 157.6v.6M68.1 158.6l.1 .7M68.2 159.7l.1 .6M68.8 157.6h.8M70 157.6h.7M71.1 157.6h.7"/>
<path d="M72.2 157.6h.7M73.3 157.6h.8M74.3 159.7l-.1 .6M74.5 157.6h.6M74.5 158.6l-.1 .7M74.6 157.6l-.1 .6M68.7 160.6h.5M69.6 160.6h.8M70.7 160.6h1.1M72.2 160.6h.7M73.3 160.6h.6"/>
</g>
<!-- layer: 0 -->
<g fill="#000" stroke="#000" stroke-width=".21">
<path d="M62.8 46.5l1-.1v.3zM79.3 52.6l1-.2v.3zM113.5 52.4l1 .2-1 .1zM113.5 46.4l1 .1-1 .2zM120.2 55l.2 1h-.4zM57.6 70l.2 1h-.4zM57.4 87.7h.4l-.2 1zM60.4 89.4v1h-.4zM120 83.9h.4l-.2 1.1zM61.3 110.6l1-.2v.3zM114.2 110.4l1 .2-1 .1zM54.4 133.7l.2 1h-.4z"/>
<path d="M62.7 129.5l1-.1v.3zM72.1 129.4l1 .1-1 .2zM127.8 121.7l.2 1h-.3zM151.2 128l1-.2v.3zM180.1 127.8l1 .2-1 .1zM120.9 146.4l.2 1h-.3zM54.2 173.8h.4l-.2 1zM58.3 163.6l.1 1h-.3zM58.1 173.8h.3l-.1 1zM120.8 173.8h.3l-.2 1zM127.7 173.8h.3l-.2 1zM61.3 187.1l1-.2v.4z"/>
<path d="M61.3 191.9l1-.2v.3zM62.7 182l1-.1v.3zM83.1 186.9l1 .2-1 .2zM83.1 181.9l1 .1-1 .2zM113.3 191.7l1 .2-1 .1z"/>
</g>
<!-- layer: THIN -->
<g fill="none" stroke="#000" stroke-width=".25">
<path d="M82.7 68.4v1M82.7 69.5v.1M82.7 69.7v.1M82.7 69.9v.1M82.7 70v.1M82.7 70.2v.1M82.7 70.4v.1M82.7 70.5v.1M82.7 70.7v.1M82.7 70.9v.1M82.7 71v.1M82.7 71.2v.1"/>
<path d="M82.7 71.4v.2M82.7 71.6l.1 .2M82.8 68.2l-.1 .1M82.8 71.8l.1 .1M82.9 68.1l-.1 .1M82.9 71.9l.1 .1M83 68l-.1 .1M83 72.1h.1M83.1 67.9h-.1M83.1 72.1l.2 .1M83.2 70.4l.3-.1v.2zM83.2 71.6l.3 .1-.3 .1v.2l.6-.1 .2-.3a.52 .52 0 0 1-.9 .3l.2-.1z"/>
<path d="M83.2 71.1h.3l-.3 .1v.2h.4l-.2 .2h-.2l.2-.1-.3-.1v-.2h.3zM83.2 70.5h.3l-.1 .1 .1 .2h-.3l.1-.1zM83.2 71h.4a.21 .21 0 0 1 .1-.3 .21 .21 0 0 1 .2 .1 .21 .21 0 0 1 0 .3l-.2-.4-.2 .4zM83.2 69.9h.3zM83.2 67.9h.4v.2h-.4zM83.2 68.1h.4l-.3 .1zM83.2 68.8h.1M83.2 69.1l.4 .1zM83.2 69.3a.22 .22 0 0 1 .3-.1 .22 .22 0 0 1 0 .4 .22 .22 0 0 1-.3 0l.3-.1h-.3l.3-.1zM83.2 69.8l.3 .1zM83.2 70.2h.3zM83.2 70.1l.3 .1z"/>
<path d="M83.2 68.6h.3l.1 .2-.1-.2-.1 .2-.1-.2-.1 .2zM83.2 68.9h.4l-.4 .2zM83.2 68.3l.4 .1zM83.2 68.5l.4-.1zM83.3 67.8h-.2M83.3 72.2h.1M83.4 67.8h-.1M83.5 67.8h.1M83.6 72.2h-.1M83.6 67.8h.1M83.7 70.7h.1M83.8 70.9h.1"/>
<path d="M83.7 72.1l-.1 .1M83.8 67.9h.1M83.8 71.1h.1M83.9 68l.1 .1M84 71.9l-.2 .2M84 68.1l.1 .1M84.1 71.8v.1M84.1 68.2l.1 .1M84.2 71.6l-.1 .2M84.2 68.4v1M84.2 69.5v.1M84.2 69.7v.1"/>
<path d="M84.2 69.9v.1M84.2 70v.1M84.2 70.2v.1M84.2 70.4v.1M84.2 70.5v.1M84.2 70.7v.1M84.2 70.9v.1M84.2 71v.1M84.2 71.2v.1M84.2 71.4v.2"/>
</g>
<text font-size="8.6" x="60.8" y="26.5">CC-214</text>
<g font-size="2.9">
<text x="86" y="46.3">690</text>
<text x="94.3" y="52.4">470</text>
<text x="117.6" y="70.9">400</text>
<text x="55" y="80.3">250</text>
<text x="85.6" y="110.4">720</text>
<text x="65.1" y="129.3">140</text>
<text x="163.5" y="127.8">400</text>
<text x="125.2" y="149.2">710</text>
<text x="51.7" y="155.2">550</text>
<text x="118.3" y="161.5">380</text>
<text x="55.5" y="170.1">150</text>
<text x="70.8" y="181.8">285</text>
<text x="70.1" y="186.9">305</text>
<text x="85.2" y="191.7">710</text>
</g>
<g font-size="2.6">
<text x="142.9" y="53.7">※정확한 시공을 위해서 반드시 제품 사이즈를 실측하고 시공하여 주시기 바랍니다.</text>
<text x="143.2" y="59.9">예시) 길이 690mm는 665~715mm까지의 치수 허용차를 가집니다.</text>
</g>
<g font-size="2.5">
<text x="143.1" y="40.8">실 제품 치수는 아래와 같은 도기 허용공차 내에서 변할 수 있습니다.</text>
<text x="156.6" y="37.7">위생도기 기준에 따라</text>
<text x="143.2" y="47.2">②</text>
<text x="143.3" y="44">①</text>
<text x="155" y="47.2">이상 : ±5%</text>
<text x="155.2" y="44">미만 : ±2mm</text>
<text x="175.9" y="44">(KS)</text>
<text x="176.1" y="47.2">(KS)</text>
<text x="143.2" y="50.4">③ 최대 허용공차 : ±25mm</text>
<text x="176" y="50.4">(KS)</text>
</g>
<g font-size="2.4">
<text x="91.3" y="189.5">(구 VG2 100 염비관)</text>
<text x="91.5" y="186.5">VN 100 SDR33</text>
</g>
<g font-size="2.1">
<text x="53.2" y="95.9">(15A)</text>
<text x="53.2" y="93">R1/2</text>
<text x="81.7" y="121.6">TFT 214LT</text>
<text x="103.2" y="132.8">TSC 416D</text>
<text x="88.3" y="160.5">TFC722N</text>
<text x="132.6" y="157.9">DL P4010</text>
<text x="92.8" y="181.1">TFC 202VN</text>
</g>
</svg>
